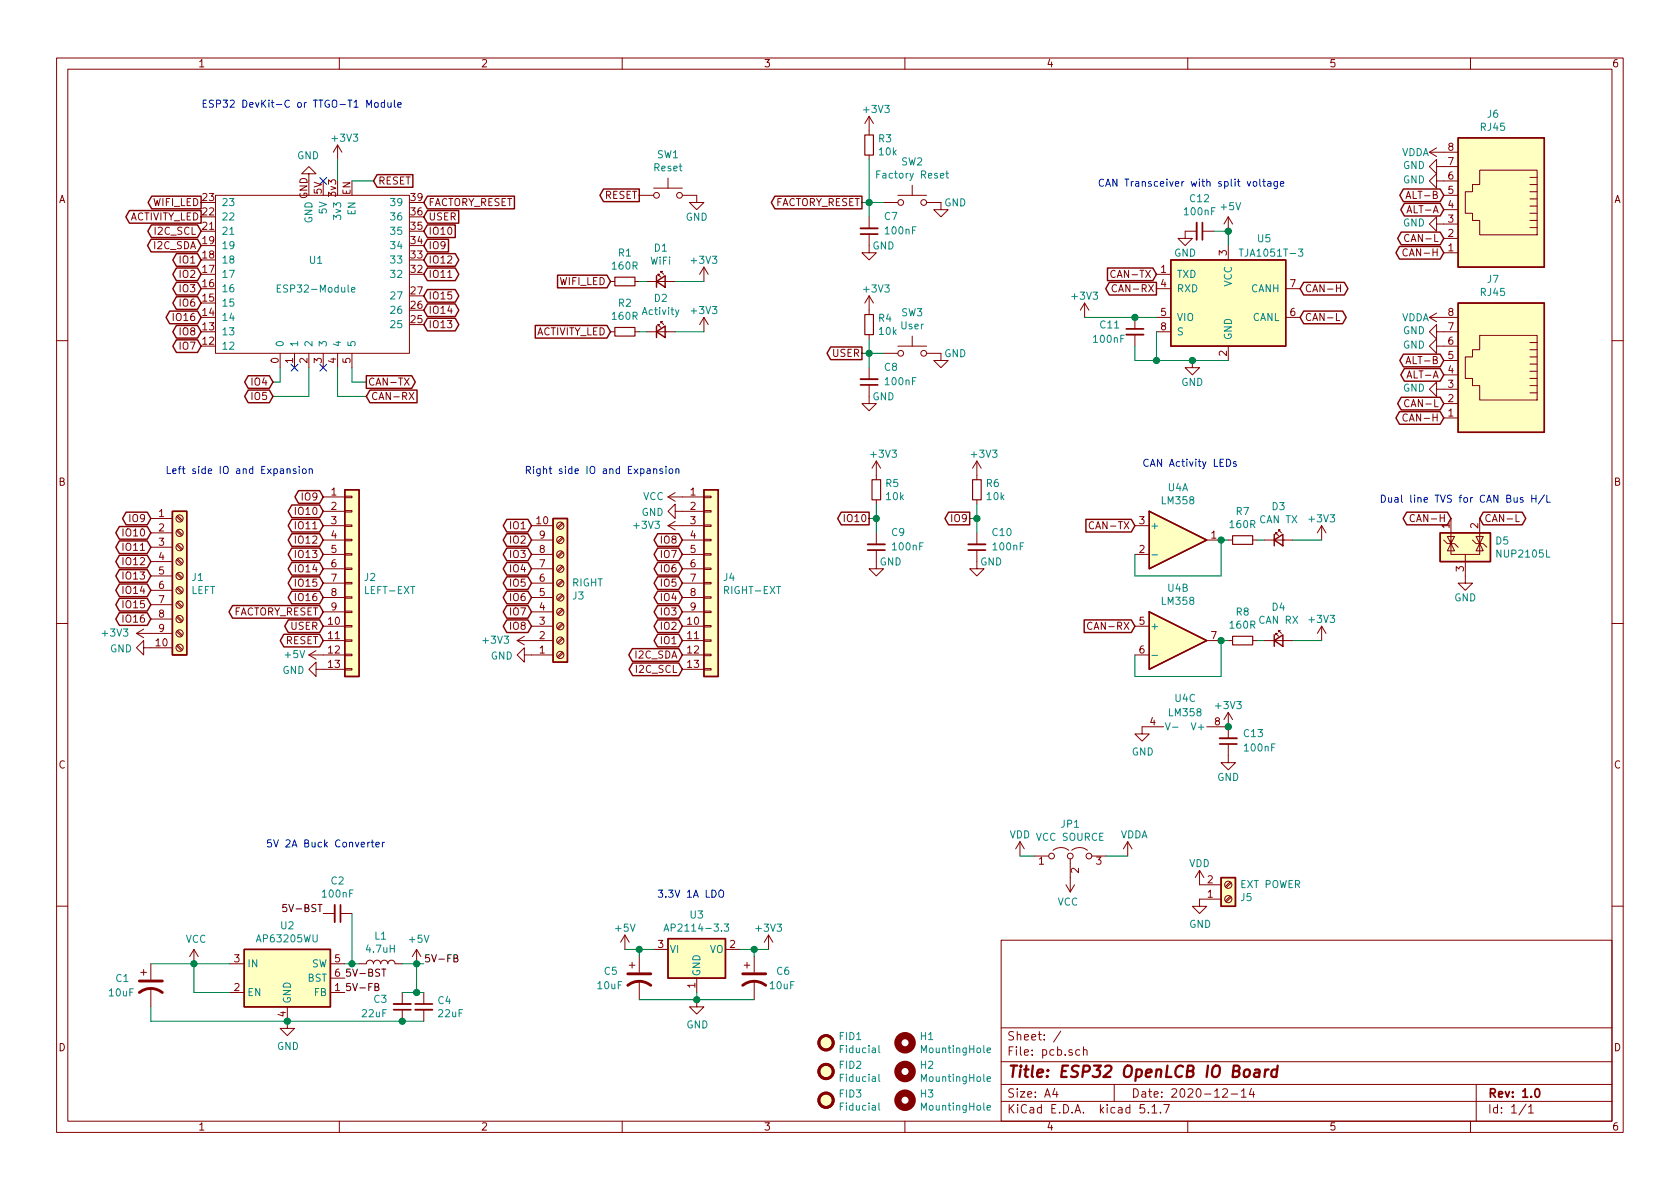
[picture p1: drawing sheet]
<svg xmlns="http://www.w3.org/2000/svg" width="297mm" height="210mm" viewBox="0 0 297 210" stroke-linecap="round" stroke-linejoin="round" font-family="sans-serif">
<g fill="none" stroke="#840000" stroke-width=".18">
<path d="M10 10.3h277v189.9h-277zM12 12.2h273v186.1h-273zM60 10.3v1.9M110 10.3v1.9M160 10.3v1.9M210 10.3v1.9M260 10.3v1.9M38.1 34.5h34.3v28h-34.3zM54.6 30.7h1.3l-1.3-1.2-1.3 1.2h1.3v1.3M59.7 25.6l-.8 1.3M59.7 25.6v2.6M59.7 25.6l.8 1.3"/>
<path d="M113 34.5h2.6M115.6 33.3h5M118.1 31.5v1.8M120.6 34.5h2.6v1.3h1.3l-1.3 1.3-1.3-1.3h1.3M153.7 20.6v3.3M153.7 27.4v.8M153.7 38.3v2.1M153.7 20.6l-.8 1.2M153.7 20.6l.7 1.2M156.2 35.8h2.5M158.7 34.5h5.1M161.3 32.8v1.7"/>
<path d="M163.8 35.8h2.6v1.3h1.2l-1.2 1.2-1.3-1.2h1.3M217.2 38.3v2.6M217.2 38.3l-.8 1.3M217.2 38.3l.7 1.3M252.7 26.9h5.1M252.7 26.9l1.3 .8M254 29.5v1.2l-1.3-1.2 1.3-1.3v1.3h3.8M254 32v1.3l-1.3-1.3 1.3-1.3v1.3h3.8M254 39.6v1.3l-1.3-1.3 1.3-1.3v1.3h3.8M254 26.2l-1.3 .7M255.3 34.5h2.5M255.3 37.1h2.5"/>
<path d="M261.6 30.1h10.2v11.4h-10.2v-2.5h-1.3v-1.3h-1.2v-3.8h1.2v-1.3h1.3zM270.5 39h1.3M270.5 37.7h1.3M270.5 36.4h1.3M270.5 35.2h1.3M270.5 33.9h1.3M270.5 32.6h1.3M270.5 31.4h1.3M79.2 49.1h.7M107.9 49.8h.8M107.9 58.7h.8M112.3 49.8h.7"/>
<path d="M112.3 58.7h.7M114.3 49.8h5.1M114.3 58.7h5.1M116.3 48.8v-.3h.3h-.3l.5 .5M116.3 57.7v-.3h.3h-.3l.5 .5M116.8 48.3v-.3h.3h-.3l.5 .5M116.8 57.1v-.2h.3h-.3l.5 .5M124.5 47.2l-.8 1.3M124.5 47.2v2.6M124.5 56.1v2.6M124.5 47.2l.7 1.3M124.5 56.1l-.8 1.3"/>
<path d="M124.5 56.1l.7 1.3M153.7 41.4v3.3h1.2l-1.2 1.3-1.3-1.3h1.3M153.7 52.3v3.3M153.7 59.2v.7M153.7 52.3l-.8 1.3M153.7 52.3l.7 1.3M161.3 59.4v1.8M191.8 53.6l-.8 1.3M191.8 53.6v2.5M191.8 53.6l.7 1.3M197.2 47.9a.6 .6 0 0 0-.8 .5 .6 .6 0 0 0 .6 .7l.2-.2M197.4 50.5a.6 .6 0 0 0-.8 .4 .6 .6 0 0 0 .6 .7l.2-.1"/>
<path d="M200.7 56.1v2.1M200.7 59.2v2M204.5 58.7h2.5M204.5 56.1h2.5M204.5 48.5h2.5M204.5 51h2.5M211.6 40.9h-2.1v1.3h1.3l-1.3 1.2-1.2-1.2h1.2M212.6 40.9h2M217.2 43.4v2.6M227.3 56.1h2.6M227.3 51h2.6M236.3 55.4v1.3h.6"/>
<path d="M236.3 50.9h.7M237 50.3v1.3M248.8 44.1a.5 .5 0 0 0-.6 0 .5 .5 0 0 0-.1 .6 .45 .45 0 0 0 .2 .5 .45 .45 0 0 0 .5-.1M249.1 41.6a.6 .6 0 0 0-.8 .4 .6 .6 0 0 0 .6 .7l.2-.1M252.7 56.1h5.1M252.7 56.1l1.3 .8M254 58.7v1.2l-1.3-1.2 1.3-1.3v1.3h3.8M254 55.4l-1.3 .7M255.3 44.7h2.5M255.3 42.2h2.5M261.6 59.3h10.2v11.4h-10.2v-2.5h-1.3v-1.3h-1.2v-3.8h1.2v-1.3h1.3zM270.5 40.3h1.3"/>
<path d="M10 60.2h2M49.5 62.5v2.5M52.1 62.5v2.5M54.6 62.5v2.5M57.1 62.5v2.5M59.7 62.5v2.5M62.2 62.5v2.5M71.5 66.8l.8 1.3M72.3 69.4l.9 1.3M72.3 66.8l-.8 1.3M73.2 69.4l-.9 1.3M153.7 68.1v3.3h1.2l-1.2 1.2-1.3-1.2h1.3"/>
<path d="M153.7 65v2.1M156.2 62.5h2.5M158.7 61.2h5.1M163.8 62.5h2.6v1.2h1.2l-1.2 1.3-1.3-1.3h1.3M210.8 63.7v1.3h1.3l-1.3 1.3-1.3-1.3h1.3M217.2 61.2v2.5M248.8 73.3a.5 .5 0 0 0-.6 0 .5 .5 0 0 0-.1 .6 .45 .45 0 0 0 .2 .5 .45 .45 0 0 0 .5-.1M249.1 70.8a.6 .6 0 0 0-.8 .4 .6 .6 0 0 0 .6 .7l.2-.1M254 68.8v1.3l-1.3-1.3 1.3-1.2v1.2h3.8M254 61.2v1.3l-1.3-1.3 1.3-1.3v1.3h3.8M255.3 73.9h2.5M255.3 71.4h2.5"/>
<path d="M255.3 66.3h2.5M255.3 63.7h2.5M270.5 69.5h1.3M270.5 68.2h1.3M270.5 66.9h1.3M270.5 65.7h1.3M270.5 64.4h1.3M270.5 63.1h1.3M270.5 61.8h1.3M270.5 60.6h1.3M285 60.2h2M26.7 91.7h3.8"/>
<path d="M26.7 94.2h3.8M26.7 96.8h3.8M26.7 99.3h3.8M31.2 99l.9 .8M31.2 96.4l.9 .9M31.2 93.9l.9 .8M31.2 91.4l.9 .8M31.4 98.8l.9 .8M31.4 96.3l.9 .8M31.4 93.7l.9 .9M31.4 91.2l.9 .8M57.1 93h3.9"/>
<path d="M57.1 98h3.9M57.1 95.5h3.9M57.1 87.9h3.9M57.1 90.4h3.9M61 97.9h1.2v.3h-1.2zM61 95.4h1.2v.2h-1.2zM61 92.8h1.2v.3h-1.2zM61 90.3h1.2v.2h-1.2zM61 87.8h1.2v.2h-1.2zM94 93h3.8M94 98h3.8M94 95.5h3.8"/>
<path d="M99.4 92.5l-.9 .8M99.4 95l-.9 .8M99.4 97.5l-.9 .9M99.6 92.6l-.9 .9M99.6 95.2l-.9 .8M99.6 97.7l-.9 .8M118.1 93h6.4M118.1 93l1.3 .7M118.1 87.9l1.3 .7M118.1 87.9h6.4M119.4 90.4v-1.3l-1.3 1.3 1.3 1.3v-1.3h5.1M119.4 92.2l-1.3 .8"/>
<path d="M119.4 87.1l-1.3 .8M120.6 98h3.9M120.6 95.5h3.9M124.5 97.9h1.2v.3h-1.2zM124.5 95.4h1.2v.2h-1.2zM124.5 92.8h1.2v.3h-1.2zM124.5 90.3h1.2v.2h-1.2zM124.5 87.8h1.2v.2h-1.2zM154.9 97.3v3.3h1.3l-1.3 1.2-1.2-1.2h1.2M154.9 81.5v3.3M154.9 88.4v.7M154.9 94.2v2.1"/>
<path d="M154.9 81.5l-.7 1.3M154.9 81.5l.8 1.3M172.7 97.3v3.3h1.3l-1.3 1.2-1.3-1.2h1.3M172.7 81.5v3.3M172.7 88.4v.7M172.7 94.2v2.1M172.7 81.5l-.7 1.3M172.7 81.5l.8 1.3M193.4 92.4a.6 .6 0 0 0-.9 .4 .6 .6 0 0 0 .6 .7l.3-.1M200.7 93h2.5M200.7 98h2.5M213.4 95.5h2.5"/>
<path d="M217.2 95.5h.7M221.5 95.5h.7M223.5 95.5h5.1M225.6 94.5v-.3h.2h-.2l.5 .5M226.1 94v-.3h.2h-.2l.5 .5M233.7 93l-.8 1.2M233.7 93v2.5M233.7 93l.7 1.2M250.1 91.1a.5 .5 0 0 0-.6 0 .5 .5 0 0 0-.2 .6 .45 .45 0 0 0 .3 .5 .45 .45 0 0 0 .5-.1M255.3 95.5l.6 .6h1.3l.6 .7M256.5 96.1v1.9h5.1v-1.9M256.5 96.1l.7 1.3h-1.3z"/>
<path d="M256.5 95.5v.6l.7-1.2h-1.3l.6 1.2M256.5 91.7v4.4M259.1 98v5.1h1.2l-1.2 1.3-1.3-1.3h1.3M260.3 95.5l.7 .6h1.3l.6 .7M261 94.9h1.3l-.7 1.2zM261.6 96.1l.7 1.3h-1.3zM261.6 91.7v4.4M268 91v1.2h.6M10 110.3h2M24.1 112h6.4M24.1 112l1.3 .8M25.4 114.5v-1.2l-1.3 1.2 1.3 1.3v-1.3h5.1"/>
<path d="M25.4 111.2l-1.3 .8M26.7 101.8h3.8M26.7 104.4h3.8M26.7 106.9h3.8M26.7 109.5h3.8M31.2 114.2l.9 .9M31.2 111.7l.9 .8M31.2 109.1l.9 .9M31.2 106.6l.9 .8M31.2 104.1l.9 .8M31.2 101.5l.9 .9M31.4 114l.9 .9"/>
<path d="M31.4 111.5l.9 .8M31.4 109l.9 .8M31.4 106.4l.9 .9M31.4 103.9l.9 .8M31.4 101.3l.9 .9M54.6 115.8h6.4M54.6 115.8l1.3 .8M55.9 118.4v-1.3l-1.3 1.3 1.3 1.2v-1.2h5.1M55.9 115.1l-1.3 .7M57.1 113.3h3.9M57.1 110.7h3.9M57.1 108.2h3.9"/>
<path d="M57.1 105.7h3.9M57.1 103.1h3.9M57.1 100.6h3.9M61 108.1h1.2v.2h-1.2zM61 110.6h1.2v.3h-1.2zM61 113.2h1.2v.2h-1.2zM61 115.7h1.2v.2h-1.2zM61 118.2h1.2v.3h-1.2zM61 105.5h1.2v.3h-1.2zM61 100.5h1.2v.2h-1.2zM61 103h1.2v.2h-1.2zM91.4 113.3h6.4"/>
<path d="M91.4 113.3l1.3 .7M92.7 115.8v-1.3l-1.3 1.3 1.3 1.3v-1.3h5.1M92.7 112.5l-1.3 .8M94 110.7h3.8M94 108.2h3.8M94 105.7h3.8M94 103.1h3.8M94 100.6h3.8M99.4 100.1l-.9 .8M99.4 102.6l-.9 .8M99.4 105.2l-.9 .8M99.4 107.7l-.9 .8"/>
<path d="M99.4 110.2l-.9 .9M99.4 112.8l-.9 .8M99.4 115.3l-.9 .8M99.6 100.2l-.9 .9M99.6 102.8l-.9 .8M99.6 105.3l-.9 .9M99.6 107.9l-.9 .8M99.6 110.4l-.9 .8M99.6 112.9l-.9 .9M99.6 115.5l-.9 .8M120.6 115.8h3.9M120.6 113.3h3.9"/>
<path d="M120.6 110.7h3.9M120.6 108.2h3.9M120.6 105.7h3.9M120.6 103.1h3.9M120.6 100.6h3.9M120.6 118.4h3.9M124.5 108.1h1.2v.2h-1.2zM124.5 110.6h1.2v.3h-1.2zM124.5 113.2h1.2v.2h-1.2zM124.5 115.7h1.2v.2h-1.2zM124.5 118.2h1.2v.3h-1.2zM124.5 105.5h1.2v.3h-1.2z"/>
<path d="M124.5 100.5h1.2v.2h-1.2zM124.5 103h1.2v.2h-1.2zM193.1 110.2a.6 .6 0 0 0-.9 .4 .6 .6 0 0 0 .6 .7l.3-.1M200.7 115.8h2.5M200.7 110.7h2.5M213.4 113.3h2.5M217.2 113.3h.7M221.5 113.3h.7M223.5 113.3h5.1M225.6 112.3v-.3h.2h-.2l.5 .5M226.1 111.8v-.3h.2h-.2l.5 .5M233.7 110.7v2.6"/>
<path d="M233.7 110.7l-.8 1.3M233.7 110.7l.7 1.3M285 110.3h2M205.7 128.5h-3.8v1.3h1.3l-1.3 1.3-1.2-1.3h1.2M213.4 128.5h3.8M217.2 131.6v3.3h1.2l-1.2 1.2-1.3-1.2h1.3M217.2 126l-.8 1.2M217.2 126v4.6M217.2 126l.7 1.2M180.3 148.8l-.7 1.3M180.3 148.8v2.6M180.3 148.8l.8 1.3"/>
<path d="M182.9 151.4h2.5M186.2 150.4a2.26 2.26 0 0 1 2.8 0M188.5 156.5l.7 1.2M189.2 151.9v5.8M189.5 150.4a2.26 2.26 0 0 1 2.8 0M190 156.5l-.8 1.2M193 151.4h2.6M199.4 148.8l-.8 1.3M199.4 148.8v2.6M199.4 148.8l.8 1.3M212.1 153.9v2.6h3.8M212.1 153.9l-.8 1.3"/>
<path d="M212.1 153.9l.8 1.3M215.9 159h-3.8v1.3h1.3l-1.3 1.2-1.3-1.2h1.3M217.5 156l-.9 .8M217.5 158.5l-.9 .8M217.7 156.1l-.9 .9M217.7 158.7l-.9 .8M10 160.2h2M24.9 172h1M25.4 171.4v1.1M26.7 170.4v2.8M26.7 174.7v3.3M34.3 167.9l-.8 1.3"/>
<path d="M34.3 167.9v2.5M34.3 167.9l.8 1.3M40.6 170.4h2.6M40.6 175.5h2.6M50.8 178v3.9h1.3l-1.3 1.2-1.3-1.2h1.3M57.1 161.5h2.1M58.4 170.4h2.6M58.4 175.5h2.6M58.4 173h2.6M60.2 161.5h2M63.5 170.4h1.3a.63 .63 0 0 1 .6-.6 .63 .63 0 0 1 .6 .6 .63 .63 0 0 1 .7-.6 .63 .63 0 0 1 .6 .6 .63 .63 0 0 1 .6-.6 .63 .63 0 0 1 .7 .6 .63 .63 0 0 1 .6-.6 .63 .63 0 0 1 .6 .6h1.3M71.1 175.5v2"/>
<path d="M71.1 178.6v2M73.7 167.9l-.8 1.3M73.7 167.9v2.5M73.7 167.9l.7 1.3M74.9 175.5v2M74.9 178.6v2M110.5 165.3l-.8 1.3M110.5 165.3v2.6M110.5 165.3l.8 1.3M111.3 170.7h1M111.8 170.2v1M113 169.2v2.8"/>
<path d="M113 173.5v3.3M115.6 167.9h2.5M123.2 176.8v1.2h1.3l-1.3 1.3-1.3-1.3h1.3M123.2 173v2.5M128.3 167.9h2.5M131.6 170.7h1M132.1 170.2v1M133.3 169.2v2.8M133.3 173.5v3.3M135.9 165.3l-.8 1.3M135.9 165.3v2.6M135.9 165.3l.8 1.3"/>
<path d="M177 166.3h108v32h-108zM285 160.2h2M60 198.3v1.9M110 198.3v1.9M160 198.3v1.9M177 194.8h108M177 191.8h108M177 187.8h108M177 181.8h108M186.5 192.5l-.4 1h1M186.8 193v1M187.6 182.3l-1.3 2"/>
<path d="M190.9 185.7l-.4-.1-.3 .3 .1 .6 .2 .1 .4-.1M191.6 185.7a.37 .37 0 0 1 .6 .1v.8M191.6 185.1v1.5M197 191.8v3M202.3 195.3h-.7l-.1 .7 .3-.1 .5 .1 .1 .2-.1 .5-.2 .1-.6-.1M203 196.7v.1M203.7 195.8l.4-.5v1.5M203.7 196.8h.8M205.2 196.7v.1M205.8 195.3h1l-.7 1.5M210 198.3v1.9M216.2 192.7l.2-.2h.4l.2 .5-.9 1h.9"/>
<path d="M217.7 193.5h1.1M219.5 193l.4-.5v1.5M219.5 194h.8M221.3 192.5l-.4 1h.9M221.6 193v1M260 198.3v1.9M261 191.8v6.5M269.8 195.2l-1.2 2M270.3 195.8l.4-.5v1.5M270.3 196.8h.8"/>
<circle cx="116.1" cy="34.5" r=".51"/>
<circle cx="120.1" cy="34.5" r=".51"/>
<circle cx="159.3" cy="35.8" r=".51"/>
<circle cx="163.3" cy="35.8" r=".51"/>
<circle cx="159.3" cy="62.5" r=".51"/>
<circle cx="163.3" cy="62.5" r=".51"/>
<circle cx="31.7" cy="94.2" r=".63"/>
<circle cx="31.7" cy="91.7" r=".63"/>
<circle cx="31.7" cy="96.8" r=".63"/>
<circle cx="31.7" cy="99.3" r=".63"/>
<circle cx="99.1" cy="98" r=".63"/>
<circle cx="99.1" cy="93" r=".63"/>
<circle cx="99.1" cy="95.5" r=".63"/>
<circle cx="31.7" cy="106.9" r=".63"/>
<circle cx="31.7" cy="112" r=".63"/>
<circle cx="31.7" cy="114.5" r=".63"/>
<circle cx="31.7" cy="109.5" r=".63"/>
<circle cx="31.7" cy="104.4" r=".63"/>
<circle cx="31.7" cy="101.8" r=".63"/>
<circle cx="99.1" cy="108.2" r=".63"/>
<circle cx="99.1" cy="113.3" r=".63"/>
<circle cx="99.1" cy="115.8" r=".63"/>
<circle cx="99.1" cy="100.6" r=".63"/>
<circle cx="99.1" cy="110.7" r=".63"/>
<circle cx="99.1" cy="105.7" r=".63"/>
<circle cx="99.1" cy="103.1" r=".63"/>
<circle cx="185.9" cy="151.4" r=".51"/>
<circle cx="189.2" cy="151.4" r=".51"/>
<circle cx="192.5" cy="151.4" r=".51"/>
<circle cx="217.2" cy="156.5" r=".63"/>
<circle cx="217.2" cy="159" r=".63"/>
</g>
<path d="M212.6 39.4v3M152.1 41.4h3.1M199.1 58.2h3.1M152.1 68.1h3.1M153.4 97.3h3.1M171.2 97.3h3M215.6 131.6h3.1M60.2 160v3.1M69.6 178.6h3M73.4 177.5h3.1M271.5 192.7l.2-.2a.81 .81 0 0 1 .6 .6 .81 .81 0 0 1-.3 .8l-.1 .1a.79 .79 0 0 1-.4-1.3z" fill="none" stroke="#840000" stroke-width=".3"/>
<path d="M221.9 189.2h.8l-.1 1.2M222.7 189.6l-.7 .1a.4 .4 0 0 0-.3 .3 .4 .4 0 0 0 .2 .4l.7-.1M223.7 189.1l-.1 1.3M224.3 189.1a.55 .55 0 0 0-.6 .4M225.8 189.2a.68 .68 0 0 0-1 .3v.8l.3 .1 .6-.1M225.9 188.4l-.2 2" fill="none" stroke="#840000" stroke-width=".41"/>
<path d="M152.9 23.9h1.5v3.5h-1.5zM108.7 49h3.6v1.5h-3.6zM108.7 57.9h3.6v1.5h-3.6zM152.9 55.6h1.5v3.6h-1.5zM154.2 84.8h1.5v3.6h-1.5zM172 84.8h1.5v3.6h-1.5zM217.9 94.7h3.6v1.6h-3.6zM217.9 112.5h3.6v1.5h-3.6z" fill="none" stroke="#840000" stroke-width=".2"/>
<g fill="none" stroke="#008484" stroke-width=".18">
<path d="M167.2 30.7h.5M167.4 30.2v1.1l.3 .2M49 51h.5M49.6 50.4h-.6v1.3h.6M62.2 51.2l.6-.1-.1-.2-.4-.1-.1 .2v.6h.5M120 54.8l-.4 1.1-.2 .2M219.1 44h.7M229.6 44h.8l-.5 .5 .4 .1 .1 .5-.3 .2-.5-.1M203.7 98.1h1M203.7 115.9h1M206 127.8l.5 1.3 .4-1.3M207.3 128.6h1"/>
<path d="M117.4 164.7l.4-1.3 .4 1.3M117.5 164.3h.6M128 163.4h.8l-.4 .5 .4 .1v.5l-.2 .2-.6-.2M155.4 195v1.1l.2 .2M155.4 190v1.1l.2 .1M155.4 184.9v1.1l.2 .2M174.5 195.9l.6-.1v-.3h-.4l-.2 .2 .1 .6h.5M174.5 190.8l.6-.1v-.3h-.4l-.2 .2 .1 .6h.5M174.5 185.7l.6-.1v-.2l-.4-.1-.2 .2 .1 .6h.5"/>
</g>
<path d="M211.6 39.4v3M152.1 40.4h3.1M199.1 59.2h3.1M152.1 67.1h3.1M153.4 96.3h3.1M171.2 96.3h3M215.6 130.6h3.1M59.2 160v3.1M69.6 177.5h3M73.4 178.6h3.1" fill="none" stroke="#840000" stroke-width=".33"/>
<g fill="#ffffc2" stroke="#ffffc2" stroke-width=".18">
<path d="M97.8 91.7h2.5v25.4h-2.5z"/>
<path d="M30.5 90.4h2.5v25.4h-2.5z"/>
<path d="M203.2 108.2l10.2 5.1-10.2 5.1z"/>
<path d="M215.9 155.2h2.5v5.1h-2.5z"/>
<path d="M254.6 94.2h8.9v5.1h-8.9z"/>
<path d="M203.2 90.4l10.2 5.1-10.2 5.1z"/>
<path d="M61 86.6h2.5v33h-2.5z"/>
<path d="M118.1 166h10.2v7h-10.2z"/>
<path d="M257.8 53.6h15.2v22.8h-15.2z"/>
<path d="M124.5 86.6h2.5v33h-2.5z"/>
<path d="M207 46h20.3v15.2h-20.3z"/>
<path d="M257.8 24.4h15.2v22.8h-15.2z"/>
<path d="M43.2 167.9h15.2v10.1h-15.2z"/>
<circle cx="146" cy="194.6" r="1.27"/>
<circle cx="146" cy="189.5" r="1.27"/>
<circle cx="146" cy="184.4" r="1.27"/>
</g>
<g fill="none" stroke="#840000" stroke-width=".25">
<path d="M22.9 37.2h12.7v2.3h-12.7l-.6-1.2zM26.8 39.8h8.1l.7 1.1-.7 1.1h-8.1l-.7-1.1zM26.8 34.7h8.8v2.2h-8.8l-.6-1.1zM66.7 30.9h6.3v2.2h-6.3l-.7-1.1zM75.6 39.8h4.9v2.2h-4.9l-.7-1.1zM75.6 34.7h15.4v2.2h-15.4l-.7-1.1zM75.6 37.2h5.5v2.3h-5.5l-.7-1.2zM106.7 33.4h6.3v2.3h-6.3l-.6-1.2zM137 34.7h15.4v2.2h-15.4l-.6-1.1zM248.1 33.4h6.5l.7 1.1-.7 1.2h-6.5l-.6-1.2zM248.3 36h6.3l.7 1.1-.7 1.1h-6.3l-.6-1.1zM257.8 24.4h15.2v22.8h-15.2z"/>
<path d="M26.7 42.3h8.2l.7 1.1-.7 1.1h-8.2l-.6-1.1zM30 55h4.9l.7 1.1-.7 1.1h-4.9l-.6-1.1zM31.2 57.6h3.7l.7 1.1-.7 1.1h-3.7l-.6-1.1zM31.2 52.5h3.7l.7 1.1-.7 1.1h-3.7l-.6-1.1zM31.2 49.9h3.7l.7 1.1-.7 1.2h-3.7l-.6-1.2zM31.2 47.4h3.7l.7 1.1-.7 1.1h-3.7l-.6-1.1zM31.2 44.9h3.7l.7 1.1-.7 1.1h-3.7l-.6-1.1zM75.6 53.7h4.9l.6 1.2-.6 1.1h-4.9l-.7-1.1zM75.6 56.3h4.9l.6 1.1-.6 1.1h-4.9l-.7-1.1zM75.6 44.9h4.9l.6 1.1-.6 1.1h-4.9l-.7-1.1zM75.6 47.4h4.9l.6 1.1-.6 1.1h-4.9l-.7-1.1zM75.6 42.3h3.7v2.2h-3.7l-.7-1.1z"/>
<path d="M75.6 51.2h4.9l.6 1.1-.6 1.1h-4.9l-.7-1.1zM94.6 57.6h12.7l.6 1.1-.6 1.1h-12.7zM98.6 48.7h8.7l.6 1.1-.6 1.1h-8.7zM116.1 49.8l1.5-1v2zM116.1 58.7l1.5-1v2zM116.1 48.8v2M116.1 57.7v2M195.8 47.4h8l.7 1.1-.7 1.1h-8zM196.1 49.9h8.4v2.3h-8.4l-.6-1.2zM207 46h20.3v15.2h-20.3zM230.5 49.9h7.2l.6 1.1-.6 1.2h-7.2l-.6-1.2zM230.5 55h6.9l.6 1.1-.6 1.1h-6.9l-.6-1.1z"/>
<path d="M247.4 43.6h7.2l.7 1.1-.7 1.1h-7.2l-.6-1.1zM247.8 41h6.8l.7 1.2-.7 1.1h-6.8l-.7-1.1zM257.8 53.6h15.2v22.8h-15.2zM31.2 60.1h3.7l.7 1.1-.7 1.1h-3.7l-.6-1.1zM43.9 66.4h3.7l.7 1.2-.7 1.1h-3.7l-.6-1.1zM43.9 69h3.7l.7 1.1-.7 1.1h-3.7l-.6-1.1zM64.8 66.4h8l.6 1.2-.6 1.1h-8zM65.4 69h8.3v2.2h-8.3l-.6-1.1zM146.9 61.4h5.5v2.2h-5.5l-.7-1.1zM247.4 72.8h7.2l.7 1.1-.7 1.1h-7.2l-.6-1.1zM247.8 70.3h6.8l.7 1.1-.7 1.1h-6.8l-.7-1.1zM248.1 62.6h6.5l.7 1.1-.7 1.2h-6.5l-.6-1.2z"/>
<path d="M248.3 65.2h6.3l.7 1.1-.7 1.1h-6.3l-.6-1.1zM21.1 93.1h4.9l.7 1.1-.7 1.1h-4.9l-.6-1.1zM21.1 98.2h4.9l.7 1.1-.7 1.1h-4.9l-.6-1.1zM21.1 95.7h4.9l.7 1.1-.7 1.1h-4.9l-.6-1.1zM22.3 90.6h3.7l.7 1.1-.7 1.1h-3.7l-.6-1.1zM30.5 90.4h2.5v25.4h-2.5zM51.6 89.3h4.9l.6 1.1-.6 1.1h-4.9l-.6-1.1zM51.6 91.8h4.9l.6 1.2-.6 1.1h-4.9l-.6-1.1zM51.6 94.4h4.9l.6 1.1-.6 1.1h-4.9l-.6-1.1zM51.6 96.9h4.9l.6 1.1-.6 1.2h-4.9l-.6-1.2zM51.6 99.5h4.9l.6 1.1-.6 1.1h-4.9l-.6-1.1zM52.8 86.8h3.7l.6 1.1-.6 1.1h-3.7l-.7-1.1z"/>
<path d="M61 86.6h2.5v33h-2.5zM89.6 99.5h3.7l.7 1.1-.7 1.1h-3.7l-.6-1.1zM89.6 96.9h3.7l.7 1.1-.7 1.2h-3.7l-.6-1.2zM89.6 94.4h3.7l.7 1.1-.7 1.1h-3.7l-.6-1.1zM89.6 91.8h3.7l.7 1.2-.7 1.1h-3.7l-.6-1.1zM97.8 91.7h2.5v25.4h-2.5zM116.3 94.4h3.7l.6 1.1-.6 1.1h-3.7l-.7-1.1zM116.3 96.9h3.7l.6 1.1-.6 1.2h-3.7l-.7-1.2zM116.3 99.5h3.7l.6 1.1-.6 1.1h-3.7l-.7-1.1zM124.5 86.6h2.5v33h-2.5zM148.7 90.6h5v2.2h-5l-.6-1.1zM167.7 90.6h3.7v2.2h-3.7l-.6-1.1z"/>
<path d="M192 91.8h8l.7 1.2-.7 1.1h-8zM203.2 90.4l10.2 5.1-10.2 5.1zM225.3 95.5l1.5-1v2zM225.3 94.5v2M248.7 90.6h7.2l.6 1.1-.6 1.1h-7.2l-.6-1.1zM254.6 94.2h8.9v5.1h-8.9zM262.3 90.6h6.8l.7 1.1-.7 1.1h-6.8l-.7-1.1zM21.1 105.8h4.9l.7 1.1-.7 1.1h-4.9l-.6-1.1zM21.1 108.4h4.9l.7 1.1-.7 1.1h-4.9l-.6-1.1zM21.1 103.3h4.9l.7 1.1-.7 1.1h-4.9l-.6-1.1zM21.1 100.7h4.9l.7 1.1-.7 1.2h-4.9l-.6-1.2zM41.1 107.1h15.4l.6 1.1-.6 1.1h-15.4l-.6-1.1z"/>
<path d="M50.2 112.2h6.3l.6 1.1-.6 1.1h-6.3l-.6-1.1zM51 109.6h5.5l.6 1.1-.6 1.2h-5.5l-.7-1.2zM51.6 102h4.9l.6 1.1-.6 1.1h-4.9l-.6-1.1zM51.6 104.5h4.9l.6 1.2-.6 1.1h-4.9l-.6-1.1zM89.6 109.6h3.7l.7 1.1-.7 1.2h-3.7l-.6-1.2zM89.6 104.5h3.7l.7 1.2-.7 1.1h-3.7l-.6-1.1zM89.6 102h3.7l.7 1.1-.7 1.1h-3.7l-.6-1.1zM89.6 107.1h3.7l.7 1.1-.7 1.1h-3.7l-.6-1.1zM111.8 114.7h8.2l.6 1.1-.6 1.1h-8.2l-.6-1.1zM111.9 117.2h8.1l.6 1.2-.6 1.1h-8.1l-.7-1.1zM116.3 102h3.7l.6 1.1-.6 1.1h-3.7l-.7-1.1zM116.3 104.5h3.7l.6 1.2-.6 1.1h-3.7l-.7-1.1z"/>
<path d="M116.3 107.1h3.7l.6 1.1-.6 1.1h-3.7l-.7-1.1zM116.3 109.6h3.7l.6 1.1-.6 1.2h-3.7l-.7-1.2zM116.3 112.2h3.7l.6 1.1-.6 1.1h-3.7l-.7-1.1zM191.7 109.6h8.3l.7 1.1-.7 1.2h-8.3zM203.2 108.2l10.2 5.1-10.2 5.1zM225.3 113.3l1.5-1v2zM225.3 112.3v2M215.9 155.2h2.5v5.1h-2.5zM43.2 167.9h15.2v10.1h-15.2zM118.1 166h10.2v7h-10.2z"/>
</g>
<g fill="none" stroke="#840000" stroke-width=".51">
<path d="M24.6 175.5a3.3 3.3 0 0 1 4.1 0M24.6 173.5h4.1M111 174.2a3.3 3.3 0 0 1 4.1 0M111 172.2h4.1M131.3 174.2a3.3 3.3 0 0 1 4.1 0M131.3 172.2h4.1"/>
<circle cx="146" cy="189.5" r="1.27"/>
<circle cx="146" cy="194.6" r="1.27"/>
<circle cx="146" cy="184.4" r="1.27"/>
</g>
<g fill="none" stroke="#840000" stroke-width="1.3">
<circle cx="160" cy="189.5" r="1.27"/>
<circle cx="160" cy="194.6" r="1.27"/>
<circle cx="160" cy="184.4" r="1.27"/>
</g>
<g fill="none" stroke="#008400" stroke-width=".18">
<path d="M59.7 28.2v3.8M62.2 32h3.8M152.4 35.8h3.8M153.7 28.2v10.1M113 49.8h1.3M113 58.7h1.3M119.4 49.8h5.1M119.4 58.7h5.1M153.7 59.9v5.1M191.8 56.1h12.7M204.5 58.7v5M214.6 40.9h2.6v2.5"/>
<path d="M49.5 65v2.6h-1.2M54.6 65v5.1h-6.3M59.7 65v5.1h5.1M62.2 65v2.6h2.6M152.4 62.5h3.8M200.7 61.2v2.5h16.5M153.7 91.7h1.2M154.9 89.1v5.1M171.4 91.7h1.3M172.7 89.1v5.1M217.2 95.5h-1.3v6.3h-15.2v-3.8M222.2 95.5h1.3"/>
<path d="M228.6 95.5h5.1M217.2 113.3h-1.3v6.3h-15.2v-3.8M222.2 113.3h1.3M228.6 113.3h5.1M180.3 151.4h2.6M195.6 151.4h3.8M26.7 170.4h13.9M26.7 178v2.6h48.2M34.3 170.4v5.1h6.3M61 170.4h2.5M62.2 161.5v8.9M71.1 170.4h3.8"/>
<path d="M71.1 175.5h3.8M73.7 170.4v5.1M110.5 167.9h5.1M113 167.9v1.3M113 176.8h20.3M123.2 175.5v1.3M130.8 167.9h5.1M133.3 167.9v1.3"/>
</g>
<path d="M50.6 159.9h-.6v.6l.5-.1 .2 .3v.3l-.2 .2-.5-.1M66.3 174.5h.5l.2-.2-.1-.3-.6-.1v1.3h.5l.2-.1v-.4l-.3-.2M67.5 171.4h.7M67.9 171.4v1.2M80.3 169.4h.5l.1-.2-.1-.2-.5-.2v1.3h.4l.2-.1 .1-.3-.3-.3" fill="none" stroke="#000" stroke-width=".18"/>
<g fill="none" stroke="#0000c2" stroke-width=".18">
<path d="M64.8 19v-1.3l.5 .9 .4-.9v1.3M66.3 18.2l.3-.1 .2 .2v.6l-.3 .1-.3-.3zM68 18.2l-.4-.1-.2 .3 .1 .5h.5M68 17.7v1.3M68.6 18.1l.1 .8 .2 .1 .2-.2M69.1 18.1v.9M69.7 17.7v1.1l.2 .2M70.3 18.5l.6-.1v-.2l-.4-.1-.2 .2 .1 .6h.5M195.1 31.8a.6 .6 0 0 0-.8 .4 .6 .6 0 0 0 .6 .7l.2-.1M195.5 32.9l.4-1.2 .4 1.2M195.6 32.6h.6M197.5 31.7v1.2l-.7-1.2v1.2"/>
<path d="M225.9 32.1v1l-.3 .3-.3-.1M225.9 32.2l-.4-.1-.3 .2 .2 .6h.5M226.4 32.5l.6-.1-.1-.2-.3-.1-.2 .2 .1 .6h.4M50.7 83l.2-.1 .3 .1 .1 .7M52.3 83l-.3-.1-.2 .2 .1 .2 .4 .1v.3h-.5M52.9 82.5v.1M52.9 82.9v.8M53.5 83l.2-.1 .4 .1v.5l-.1 .2h-.3l-.2-.1zM54.7 83l.2-.1 .3 .1v.7M54.7 82.9v.8M115.6 83l.1-.1 .4 .1v.7M117.1 83l-.3-.1-.1 .2v.2l.4 .1v.3h-.4"/>
<path d="M117.8 82.5v.1M117.8 82.9v.8M118.4 83l.3-.1 .2 .1-.1 .7h-.3l-.2-.2zM119.5 83l.2-.1 .3 .1v.7M119.5 82.9v.8M216.9 81.2a.64 .64 0 0 1 .7 .6 .64 .64 0 0 1-.7 .7zM218.6 81.7l-.3-.1-.2 .2v.2l.5 .1v.3h-.5M244.2 87.5a.64 .64 0 0 1 .8 .7 .64 .64 0 0 1-.8 .6zM245.5 88l.1 .8h.3l.1-.1M246 88v.8M246.7 88h.4l.1 .8M247.2 88.3h-.4l-.2 .2 .1 .3h.5"/>
<path d="M247.8 87.5v1.1l.2 .2M273.5 87.5v1.3h.6M65.4 148.9l-.3 .1-.1 .2M65.6 148.9h.5M65.8 148.5v1.1l.3 .2M66.5 149.3l.6-.1-.1-.2-.4-.1-.1 .2v.6h.5M67.6 148.9v.9M68 148.9l-.4 .3M116.4 157.4h.8l-.4 .5 .3 .1v.5l-.2 .2-.5-.2"/>
</g>
<g fill="#008400" stroke="#008400" stroke-width=".25">
<circle cx="73.7" cy="170.4" r=".51"/>
<circle cx="200.7" cy="56.1" r=".51"/>
<circle cx="153.7" cy="62.5" r=".51"/>
<circle cx="153.7" cy="35.8" r=".51"/>
<circle cx="204.5" cy="63.7" r=".51"/>
<circle cx="217.2" cy="128.5" r=".51"/>
<circle cx="34.3" cy="170.4" r=".51"/>
<circle cx="172.7" cy="91.7" r=".51"/>
<circle cx="62.2" cy="170.4" r=".51"/>
<circle cx="71.1" cy="180.6" r=".51"/>
<circle cx="73.7" cy="175.5" r=".51"/>
<circle cx="210.8" cy="63.7" r=".51"/>
<circle cx="133.4" cy="167.9" r=".51"/>
<circle cx="154.9" cy="91.7" r=".51"/>
<circle cx="217.2" cy="40.9" r=".51"/>
<circle cx="215.9" cy="113.3" r=".51"/>
<circle cx="123.2" cy="176.8" r=".51"/>
<circle cx="113" cy="167.9" r=".51"/>
<circle cx="215.9" cy="95.5" r=".51"/>
<circle cx="50.8" cy="180.6" r=".51"/>
</g>
<path d="M56.5 31.4l1.3 1.2M57.8 31.4l-1.3 1.2M51.5 64.4l1.2 1.2M52.7 64.4l-1.2 1.2M56.5 64.4l1.3 1.2M57.8 64.4l-1.3 1.2" fill="none" stroke="#000084" stroke-width=".18"/>
<text font-size="2.8" fill="#840000" x="178" y="190.5">Title: ESP32 OpenLCB IO Board</text>
<g font-size="2.1" fill="#840000">
<text x="178" y="184">Sheet: /</text>
<text x="178" y="186.7">File: pcb.sch</text>
<text x="178" y="196.9">KiCad E.D.A. kicad 5.1.7</text>
<text x="178" y="194.1">Size: A4</text>
<text x="200" y="194.1">Date: 2020-12-14</text>
<text x="263" y="194.1">Rev: 1.0</text>
<text x="263" y="196.9">Id: 1/1</text>
</g>
<g font-size="1.8" fill="#840000">
<text x="35" y="11.9">1</text>
<text x="85" y="11.9">2</text>
<text x="135" y="11.9">3</text>
<text x="185" y="11.9">4</text>
<text x="235" y="11.9">5</text>
<text x="285" y="11.9">6</text>
<text x="256.1" y="29.2">7</text>
<text x="256.1" y="26.7">8</text>
<text x="10.4" y="35.9">A</text>
<text x="35.9" y="35.6">23</text>
<text x="54.4" y="35.2" transform="rotate(-90 54.4 35.2)">GND</text>
<text x="56.9" y="34.3" transform="rotate(-90 56.9 34.3)">5V</text>
<text x="59.4" y="34.7" transform="rotate(-90 59.4 34.7)">3v3</text>
<text x="62" y="34.5" transform="rotate(-90 62 34.5)">EN</text>
<text x="66.8" y="32.6">RESET</text>
<text x="72.7" y="35.6">39</text>
<text x="106.9" y="35.2">RESET</text>
<text x="249.2" y="35.2">ALT-B</text>
<text x="256.1" y="34.3">5</text>
<text x="256.1" y="31.7">6</text>
<text x="285.4" y="35.9">A</text>
<text x="22.7" y="39">ACTIVITY_LED</text>
<text x="27.1" y="36.4">WIFI_LED</text>
<text x="27.5" y="41.5">I2C_SCL</text>
<text x="35.9" y="40.6">21</text>
<text x="35.9" y="38.1">22</text>
<text x="72.7" y="40.6">35</text>
<text x="72.7" y="38.1">36</text>
<text x="75.7" y="41.5">IO10</text>
<text x="75.7" y="36.4">FACTORY_RESET</text>
<text x="75.7" y="39">USER</text>
<text x="136.7" y="36.4">FACTORY_RESET</text>
<text x="249.2" y="37.7">ALT-A</text>
<text x="256.1" y="41.9">2</text>
<text x="256.1" y="39.4">3</text>
<text x="256.1" y="36.8">4</text>
<text x="27.3" y="44.1">I2C_SDA</text>
<text x="31.9" y="46.6">IO1</text>
<text x="35.9" y="45.7">18</text>
<text x="35.9" y="43.2">19</text>
<text x="72.7" y="45.7">33</text>
<text x="72.7" y="43.2">34</text>
<text x="75.7" y="46.6">IO12</text>
<text x="75.7" y="44.1">IO9</text>
<text x="216.9" y="45.2" transform="rotate(-90 216.9 45.2)">3</text>
<text x="248.8" y="45.3">CAN-H</text>
<text x="249" y="42.8">CAN-L</text>
<text x="256.1" y="44.4">1</text>
<text x="31.9" y="51.7">IO3</text>
<text x="31.9" y="49.1">IO2</text>
<text x="35.9" y="53.3">15</text>
<text x="35.9" y="50.8">16</text>
<text x="35.9" y="48.3">17</text>
<text x="72.7" y="52.1">27</text>
<text x="72.7" y="48.3">32</text>
<text x="75.7" y="49.1">IO11</text>
<text x="75.7" y="53">IO15</text>
<text x="98.9" y="50.4">WIFI_LED</text>
<text x="197" y="49.1">CAN-TX</text>
<text x="197.3" y="51.7">CAN-RX</text>
<text x="205.3" y="48.3">1</text>
<text x="205.3" y="50.8">4</text>
<text x="228.1" y="50.8">7</text>
<text x="230.7" y="51.7">CAN-H</text>
<text x="30.9" y="56.8">IO16</text>
<text x="31.9" y="59.3">IO8</text>
<text x="31.9" y="54.2">IO6</text>
<text x="35.9" y="58.4">13</text>
<text x="35.9" y="55.9">14</text>
<text x="72.7" y="57.1">25</text>
<text x="72.7" y="54.6">26</text>
<text x="75.7" y="55.5">IO14</text>
<text x="75.7" y="58">IO13</text>
<text x="94.6" y="59.3">ACTIVITY_LED</text>
<text x="205.3" y="55.9">5</text>
<text x="205.3" y="58.4">8</text>
<text x="228.1" y="55.9">6</text>
<text x="230.7" y="56.8">CAN-L</text>
<text x="256.1" y="58.4">7</text>
<text x="256.1" y="55.9">8</text>
<text x="31.9" y="61.8">IO7</text>
<text x="35.9" y="61">12</text>
<text x="49.3" y="64.2" transform="rotate(-90 49.3 64.2)">0</text>
<text x="51.8" y="64.2" transform="rotate(-90 51.8 64.2)">1</text>
<text x="54.4" y="64.2" transform="rotate(-90 54.4 64.2)">2</text>
<text x="56.9" y="64.2" transform="rotate(-90 56.9 64.2)">3</text>
<text x="59.4" y="64.2" transform="rotate(-90 59.4 64.2)">4</text>
<text x="62" y="64.2" transform="rotate(-90 62 64.2)">5</text>
<text x="147.2" y="63.1">USER</text>
<text x="216.9" y="63" transform="rotate(-90 216.9 63)">2</text>
<text x="249.2" y="64.4">ALT-B</text>
<text x="256.1" y="63.5">5</text>
<text x="256.1" y="61">6</text>
<text x="44.6" y="68.2">IO4</text>
<text x="44.6" y="70.7">IO5</text>
<text x="65" y="68.2">CAN-TX</text>
<text x="65.6" y="70.7">CAN-RX</text>
<text x="249.2" y="66.9">ALT-A</text>
<text x="256.1" y="71.1">2</text>
<text x="256.1" y="68.6">3</text>
<text x="256.1" y="66">4</text>
<text x="248.8" y="74.5">CAN-H</text>
<text x="249" y="72">CAN-L</text>
<text x="256.1" y="73.7">1</text>
<text x="10.4" y="85.9">B</text>
<text x="53.5" y="88.5">IO9</text>
<text x="58.6" y="87.6">1</text>
<text x="122.1" y="87.6">1</text>
<text x="285.4" y="85.9">B</text>
<text x="22" y="94.9">IO10</text>
<text x="23" y="92.3">IO9</text>
<text x="28.1" y="91.4">1</text>
<text x="28.1" y="94">2</text>
<text x="52.5" y="91.1">IO10</text>
<text x="52.5" y="93.6">IO11</text>
<text x="58.6" y="90.2">2</text>
<text x="58.6" y="92.7">3</text>
<text x="58.6" y="95.2">4</text>
<text x="90.3" y="93.6">IO1</text>
<text x="94.9" y="92.7">10</text>
<text x="95.4" y="95.2">9</text>
<text x="122.1" y="90.2">2</text>
<text x="122.1" y="92.7">3</text>
<text x="122.1" y="95.2">4</text>
<text x="149.6" y="92.3">IO10</text>
<text x="168.4" y="92.3">IO9</text>
<text x="193.2" y="93.6">CAN-TX</text>
<text x="201.4" y="92.7">3</text>
<text x="214.1" y="95.2">1</text>
<text x="250.1" y="92.3">CAN-H</text>
<text x="256.3" y="93.4" transform="rotate(-90 256.3 93.4)">1</text>
<text x="261.4" y="93.4" transform="rotate(-90 261.4 93.4)">2</text>
<text x="262.4" y="92.3">CAN-L</text>
<text x="22" y="99.9">IO12</text>
<text x="22" y="97.4">IO11</text>
<text x="28.1" y="96.5">3</text>
<text x="28.1" y="99.1">4</text>
<text x="28.1" y="101.6">5</text>
<text x="52.5" y="96.1">IO12</text>
<text x="52.5" y="98.7">IO13</text>
<text x="52.5" y="101.2">IO14</text>
<text x="58.6" y="97.8">5</text>
<text x="58.6" y="100.3">6</text>
<text x="90.3" y="101.2">IO4</text>
<text x="90.3" y="98.7">IO3</text>
<text x="90.3" y="96.1">IO2</text>
<text x="95.4" y="100.3">7</text>
<text x="95.4" y="97.8">8</text>
<text x="117" y="96.1">IO8</text>
<text x="117" y="98.7">IO7</text>
<text x="117" y="101.2">IO6</text>
<text x="122.1" y="97.8">5</text>
<text x="122.1" y="100.3">6</text>
<text x="201.4" y="97.8">2</text>
<text x="258.8" y="101.1" transform="rotate(-90 258.8 101.1)">3</text>
<text x="22" y="107.6">IO15</text>
<text x="22" y="105">IO14</text>
<text x="22" y="102.5">IO13</text>
<text x="28.1" y="104.1">6</text>
<text x="28.1" y="106.7">7</text>
<text x="52.5" y="103.8">IO15</text>
<text x="52.5" y="106.3">IO16</text>
<text x="58.6" y="102.9">7</text>
<text x="58.6" y="105.4">8</text>
<text x="58.6" y="107.9">9</text>
<text x="90.3" y="106.3">IO6</text>
<text x="90.3" y="103.8">IO5</text>
<text x="95.4" y="107.9">4</text>
<text x="95.4" y="105.4">5</text>
<text x="95.4" y="102.9">6</text>
<text x="117" y="103.8">IO5</text>
<text x="117" y="106.3">IO4</text>
<text x="122.1" y="102.9">7</text>
<text x="122.1" y="105.4">8</text>
<text x="122.1" y="107.9">9</text>
<text x="22" y="110.1">IO16</text>
<text x="28.1" y="109.2">8</text>
<text x="28.1" y="111.8">9</text>
<text x="40.9" y="108.8">FACTORY_RESET</text>
<text x="50.5" y="113.9">RESET</text>
<text x="51.5" y="111.4">USER</text>
<text x="58.1" y="110.5">10</text>
<text x="58.1" y="113">11</text>
<text x="90.3" y="111.4">IO8</text>
<text x="90.3" y="108.8">IO7</text>
<text x="95.4" y="113">2</text>
<text x="95.4" y="110.5">3</text>
<text x="117" y="108.8">IO3</text>
<text x="117" y="111.4">IO2</text>
<text x="117" y="113.9">IO1</text>
<text x="121.6" y="110.5">10</text>
<text x="121.6" y="113">11</text>
<text x="193" y="111.4">CAN-RX</text>
<text x="201.4" y="110.5">5</text>
<text x="214.1" y="113">7</text>
<text x="27.6" y="114.3">10</text>
<text x="58.1" y="115.6">12</text>
<text x="58.1" y="118.1">13</text>
<text x="95.4" y="115.6">1</text>
<text x="112.4" y="116.5">I2C_SDA</text>
<text x="112.6" y="119">I2C_SCL</text>
<text x="121.6" y="115.6">12</text>
<text x="121.6" y="118.1">13</text>
<text x="201.4" y="115.6">6</text>
<text x="203.4" y="128.3">4</text>
<text x="214.8" y="128.3">8</text>
<text x="10.4" y="135.9">C</text>
<text x="285.4" y="135.9">C</text>
<text x="183.7" y="152.9">1</text>
<text x="190.8" y="154.4" transform="rotate(-90 190.8 154.4)">2</text>
<text x="193.8" y="152.9">3</text>
<text x="213.5" y="158.7">1</text>
<text x="213.5" y="156.2">2</text>
<text x="116.4" y="167.6">3</text>
<text x="129.1" y="167.6">2</text>
<text x="41.4" y="170.2">3</text>
<text x="59.2" y="170.2">5</text>
<text x="59.2" y="172.7">6</text>
<text x="41.4" y="175.3">2</text>
<text x="50.5" y="179.8" transform="rotate(-90 50.5 179.8)">4</text>
<text x="59.2" y="175.3">1</text>
<text x="122.9" y="174.7" transform="rotate(-90 122.9 174.7)">1</text>
<text x="10.4" y="185.9">D</text>
<text x="285.4" y="185.9">D</text>
<text x="35" y="199.9">1</text>
<text x="85" y="199.9">2</text>
<text x="135" y="199.9">3</text>
<text x="185" y="199.9">4</text>
<text x="235" y="199.9">5</text>
<text x="285" y="199.9">6</text>
</g>
<g font-size="1.8" fill="#0000c2">
<text x="35.6" y="19">ESP32 DevKit-C or TTGO-T1 Module</text>
<text x="198.2" y="33">CAN Transceiver with split voltage</text>
<text x="29.2" y="83.8">Left side IO and Expansion</text>
<text x="92.7" y="83.8">Right side IO and Expansion</text>
<text x="201.9" y="82.5">CAN Activity LEDs</text>
<text x="248.7" y="88.9">Dual line TVS for CAN Bus H/L</text>
<text x="47" y="149.9">5V 2A Buck Converter</text>
<text x="117.7" y="158.7">3.3V 1A LDO</text>
</g>
<g font-size="1.8" fill="#008484">
<text x="152.9" y="20">+3V3</text>
<text x="261.8" y="23.1">RJ45</text>
<text x="263" y="20.8">J6</text>
<text x="52.5" y="28.2">GND</text>
<text x="58.9" y="25.1">+3V3</text>
<text x="116.2" y="28">SW1</text>
<text x="155.4" y="25.2">R3</text>
<text x="155.5" y="27.5">10k</text>
<text x="159.4" y="29.3">SW2</text>
<text x="247.8" y="27.6">VDDA</text>
<text x="248.1" y="29.9">GND</text>
<text x="115.7" y="30.3">Reset</text>
<text x="155.4" y="31.6">Factory Reset</text>
<text x="210.5" y="35.8">C12</text>
<text x="248.1" y="32.4">GND</text>
<text x="39.1" y="41.5">21</text>
<text x="39.1" y="39">22</text>
<text x="39.1" y="36.4">23</text>
<text x="55.2" y="39.5" transform="rotate(-90 55.2 39.5)">GND</text>
<text x="57.8" y="37.7" transform="rotate(-90 57.8 37.7)">5V</text>
<text x="60.3" y="38.5" transform="rotate(-90 60.3 38.5)">3v3</text>
<text x="62.9" y="38" transform="rotate(-90 62.9 38)">EN</text>
<text x="69.4" y="41.5">35</text>
<text x="69.4" y="39">36</text>
<text x="69.4" y="36.4">39</text>
<text x="121.2" y="39">GND</text>
<text x="156.4" y="38.9">C7</text>
<text x="156.7" y="41.4">100nF</text>
<text x="167" y="36.5">GND</text>
<text x="209.5" y="38.1">100nF</text>
<text x="216" y="37.2">+5V</text>
<text x="248.1" y="40.1">GND</text>
<text x="39.1" y="46.6">18</text>
<text x="39.1" y="44.1">19</text>
<text x="54.8" y="46.7">U1</text>
<text x="69.4" y="46.6">33</text>
<text x="69.4" y="44.1">34</text>
<text x="108.4" y="47.7">160R</text>
<text x="109.4" y="45.4">R1</text>
<text x="115" y="46.8">WiFi</text>
<text x="115.7" y="44.5">D1</text>
<text x="122.4" y="46.7">+3V3</text>
<text x="154.3" y="44.1">GND</text>
<text x="207.6" y="45.4">GND</text>
<text x="219.8" y="45.4">TJA1051T-3</text>
<text x="222.4" y="42.8">U5</text>
<text x="39.1" y="51.7">16</text>
<text x="39.1" y="49.1">17</text>
<text x="49.7" y="51.7">ESP32-Module</text>
<text x="69.4" y="53">27</text>
<text x="69.4" y="49.1">32</text>
<text x="115.7" y="53.4">D2</text>
<text x="152.9" y="51.7">+3V3</text>
<text x="189.7" y="53">+3V3</text>
<text x="208" y="49.1">TXD</text>
<text x="208" y="51.7">RXD</text>
<text x="217.8" y="50.7" transform="rotate(-90 217.8 50.7)">VCC</text>
<text x="221.2" y="51.7">CANH</text>
<text x="261.8" y="52.3">RJ45</text>
<text x="263" y="50">J7</text>
<text x="39.1" y="59.3">13</text>
<text x="39.1" y="56.8">14</text>
<text x="39.1" y="54.2">15</text>
<text x="69.4" y="58">25</text>
<text x="69.4" y="55.5">26</text>
<text x="108.4" y="56.6">160R</text>
<text x="109.4" y="54.2">R2</text>
<text x="113.6" y="55.7">Activity</text>
<text x="122.4" y="55.5">+3V3</text>
<text x="155.4" y="56.9">R4</text>
<text x="155.5" y="59.2">10k</text>
<text x="159.3" y="58.2">User</text>
<text x="159.4" y="55.9">SW3</text>
<text x="194.6" y="58.1">C11</text>
<text x="208" y="56.8">VIO</text>
<text x="208" y="59.3">S</text>
<text x="221.4" y="56.8">CANL</text>
<text x="247.8" y="56.8">VDDA</text>
<text x="248.1" y="59.1">GND</text>
<text x="39.1" y="61.8">12</text>
<text x="50.2" y="61.5" transform="rotate(-90 50.2 61.5)">0</text>
<text x="52.7" y="61.5" transform="rotate(-90 52.7 61.5)">1</text>
<text x="55.2" y="61.5" transform="rotate(-90 55.2 61.5)">2</text>
<text x="57.8" y="61.5" transform="rotate(-90 57.8 61.5)">3</text>
<text x="60.3" y="61.5" transform="rotate(-90 60.3 61.5)">4</text>
<text x="62.9" y="61.5" transform="rotate(-90 62.9 61.5)">5</text>
<text x="156.4" y="65.6">C8</text>
<text x="167" y="63.2">GND</text>
<text x="193.5" y="60.6">100nF</text>
<text x="217.8" y="60.2" transform="rotate(-90 217.8 60.2)">GND</text>
<text x="248.1" y="61.6">GND</text>
<text x="154.3" y="70.8">GND</text>
<text x="156.7" y="68.1">100nF</text>
<text x="208.9" y="68.2">GND</text>
<text x="248.1" y="69.3">GND</text>
<text x="154.1" y="80.9">+3V3</text>
<text x="171.9" y="80.9">+3V3</text>
<text x="113.7" y="88.4">VCC</text>
<text x="156.6" y="86.1">R5</text>
<text x="156.8" y="88.4">10k</text>
<text x="174.4" y="86.1">R6</text>
<text x="174.5" y="88.4">10k</text>
<text x="205.5" y="89.2">LM358</text>
<text x="206.5" y="86.9">U4A</text>
<text x="112.2" y="93.5">+3V3</text>
<text x="113.4" y="91.2">GND</text>
<text x="157.7" y="94.8">C9</text>
<text x="175.5" y="94.8">C10</text>
<text x="203.3" y="93.6">+</text>
<text x="217.6" y="93.4">160R</text>
<text x="218.6" y="91.1">R7</text>
<text x="222.8" y="92.5">CAN TX</text>
<text x="224.9" y="90.2">D3</text>
<text x="231.6" y="92.4">+3V3</text>
<text x="155.5" y="100">GND</text>
<text x="157.9" y="97.3">100nF</text>
<text x="173.3" y="100">GND</text>
<text x="175.7" y="97.3">100nF</text>
<text x="264.5" y="96.3">D5</text>
<text x="264.9" y="98.6">NUP2105L</text>
<text x="33.8" y="105">LEFT</text>
<text x="34" y="102.7">J1</text>
<text x="64.5" y="102.7">J2</text>
<text x="64.7" y="105">LEFT-EXT</text>
<text x="101.1" y="103.7">RIGHT</text>
<text x="101.3" y="106">J3</text>
<text x="128" y="102.7">J4</text>
<text x="128.2" y="105">RIGHT-EXT</text>
<text x="205.5" y="107">LM358</text>
<text x="206.5" y="104.6">U4B</text>
<text x="224.9" y="108">D4</text>
<text x="257.1" y="106.3">GND</text>
<text x="18.2" y="112.6">+3V3</text>
<text x="85.5" y="113.8">+3V3</text>
<text x="203.3" y="111.4">+</text>
<text x="217.6" y="111.2">160R</text>
<text x="218.6" y="108.9">R8</text>
<text x="222.7" y="110.3">CAN RX</text>
<text x="231.6" y="110.2">+3V3</text>
<text x="19.5" y="115.4">GND</text>
<text x="49.9" y="119.2">GND</text>
<text x="50.5" y="116.4">+5V</text>
<text x="86.8" y="116.6">GND</text>
<text x="207.8" y="124.1">U4C</text>
<text x="215.1" y="125.4">+3V3</text>
<text x="206.8" y="126.7">LM358</text>
<text x="211" y="129.2">V+</text>
<text x="220" y="130.3">C13</text>
<text x="200.1" y="133.6">GND</text>
<text x="220.2" y="132.9">100nF</text>
<text x="215.2" y="138.1">GND</text>
<text x="178.5" y="148.3">VDD VCC SOURCE</text>
<text x="187.7" y="146.4">JP1</text>
<text x="198.1" y="148.3">VDDA</text>
<text x="210.2" y="153.3">VDD</text>
<text x="57.1" y="158.7">100nF</text>
<text x="58.6" y="156.4">C2</text>
<text x="187" y="160.1">VCC</text>
<text x="219.4" y="157">EXT POWER</text>
<text x="219.4" y="159.4">J5</text>
<text x="32.8" y="166.7">VCC</text>
<text x="45.6" y="166.6">AP63205WU</text>
<text x="49.7" y="164.3">U2</text>
<text x="66.3" y="166.2">L1</text>
<text x="72.4" y="166.7">+5V</text>
<text x="108.9" y="164.8">+5V</text>
<text x="118.5" y="164.7">AP2114-3.3</text>
<text x="122.1" y="162.4">U3</text>
<text x="133.8" y="164.8">+3V3</text>
<text x="210.3" y="164.1">GND</text>
<text x="20.5" y="173.7">C1</text>
<text x="43.7" y="171.1">IN</text>
<text x="54.4" y="173.6">BST</text>
<text x="55.1" y="171.1">SW</text>
<text x="64.9" y="168.5">4.7uH</text>
<text x="106.9" y="172.4">C5</text>
<text x="118.4" y="168.5">VI</text>
<text x="123.8" y="172.7" transform="rotate(-90 123.8 172.7)">GND</text>
<text x="125.5" y="168.5">VO</text>
<text x="137.4" y="172.4">C6</text>
<text x="19.4" y="176.2">10uF</text>
<text x="43.7" y="176.1">EN</text>
<text x="51.4" y="177.5" transform="rotate(-90 51.4 177.5)">GND</text>
<text x="55.5" y="176.1">FB</text>
<text x="64.1" y="179.9">22uF</text>
<text x="66.1" y="177.3">C3</text>
<text x="77.5" y="177.6">C4</text>
<text x="77.6" y="179.9">22uF</text>
<text x="105.7" y="174.9">10uF</text>
<text x="136.2" y="174.9">10uF</text>
<text x="49" y="185.7">GND</text>
<text x="121.4" y="181.9">GND</text>
<text x="148.5" y="183.9">FID1</text>
<text x="162.8" y="183.9">H1</text>
<text x="148.5" y="189">FID2</text>
<text x="148.7" y="191.3">Fiducial</text>
<text x="148.7" y="186.2">Fiducial</text>
<text x="162.8" y="189">H2</text>
<text x="163.1" y="191.3">MountingHole</text>
<text x="163.1" y="186.2">MountingHole</text>
<text x="148.5" y="194.1">FID3</text>
<text x="148.7" y="196.4">Fiducial</text>
<text x="162.8" y="194.1">H3</text>
<text x="163.1" y="196.4">MountingHole</text>
</g>
<g font-size="1.8">
<text x="50.9" y="161.3">5V-BST</text>
<text x="61" y="172.7">5V-BST</text>
<text x="74.9" y="170.2">5V-FB</text>
<text x="61" y="175.3">5V-FB</text>
</g>
</svg>
